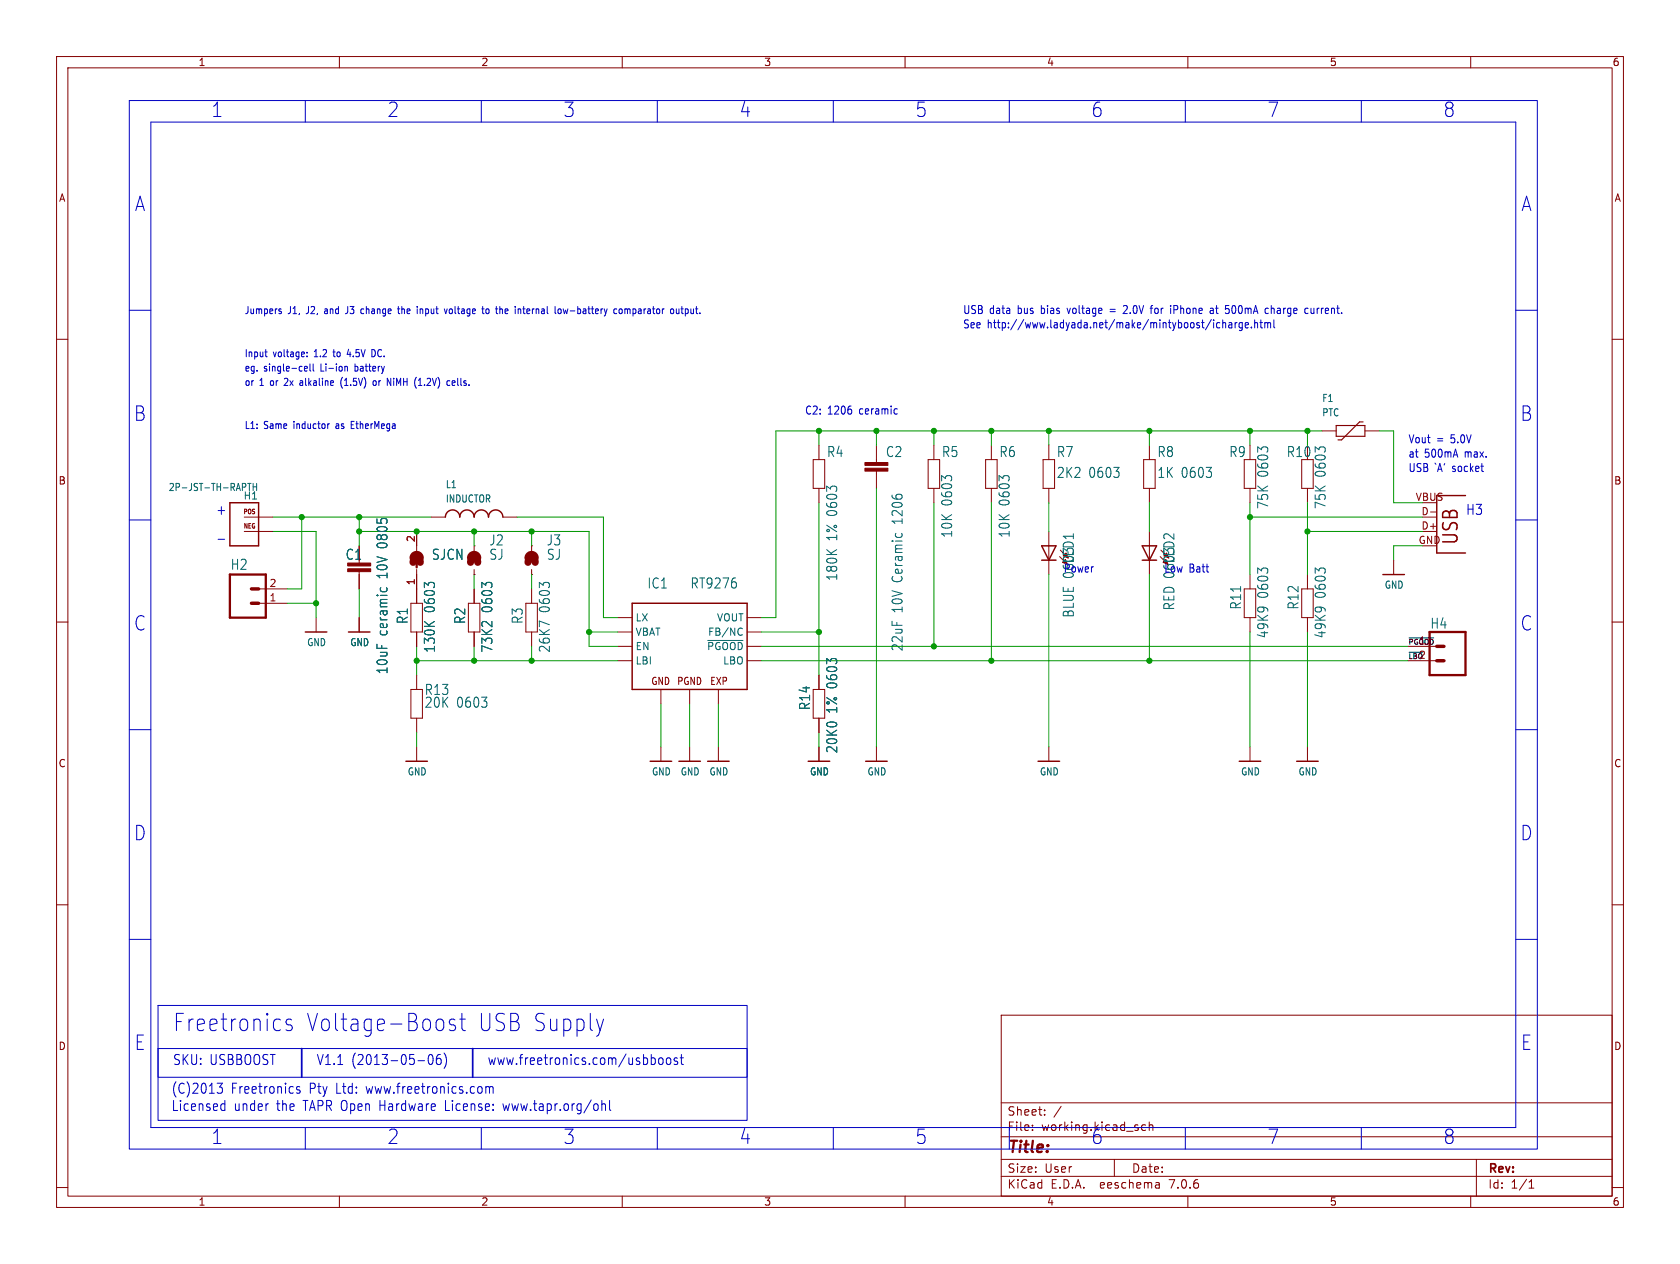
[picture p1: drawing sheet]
<svg xmlns="http://www.w3.org/2000/svg" width="297mm" height="224mm" viewBox="0 0 297 224" stroke-linecap="round" stroke-linejoin="round" font-family="sans-serif">
<g fill="none" stroke="#840000" stroke-width=".18">
<path d="M10 10h277v203.5h-277zM12 12h273v199.5h-273zM60 10v2M110 10v2M160 10v2M210 10v2M260 10v2M10 60h2M285 60h2M144.8 78.7v2.6M154.9 78.7v3.1M165.1 78.7v2.6"/>
<path d="M175.3 78.7v2.6M185.4 78.7v2.6M203.2 78.7v2.6M221 78.7v2.6M233.7 76.2h2.5M241.3 76.2h2.5M43.2 91.4h5.1M43.2 94h5.1M73.7 94v3.4M76.2 91.4h2.5M83.8 96.5h.1M83.8 96.5v.9"/>
<path d="M88.9 91.4h2.5M94 96.5h.1M94 96.5v.9M143.8 81.3h2v5.1h-2zM144.8 86.4v2.5M154.9 83.3v3.1M164.1 81.3h2v5.1h-2zM165.1 86.4v2.5M174.2 81.3h2.1v5.1h-2.1zM175.3 86.4v2.5M184.4 81.3h2v5.1h-2zM185.4 86.4v2.5"/>
<path d="M185.4 94v7.6M187.3 98.4l1.4 1.4M202.2 81.3h2v5.1h-2zM203.2 86.4v2.5M203.2 94v7.6M205.1 98.4l1.4 1.4M220 81.3h2v5.1h-2zM221 86.4v2.5M230.1 81.3h2.1v5.1h-2.1zM231.1 86.4v2.5M246.4 99.1v2.5M251.5 91.4h2.5"/>
<path d="M10 110h2M45.7 106.7h5.1M45.7 104.1h5.1M55.9 109.2v2.6M63.5 101.1v3M63.5 109.2v2.6M72.6 106.7h2.1v5.1h-2.1zM73.7 100.7v6M73.7 111.8v2.5M73.7 119.4v2.5M82.8 106.7h2v5.1h-2zM83.8 101.6h.1"/>
<path d="M83.8 100.7v.9M83.8 104.1v2.6M83.8 111.8v2.5M93 106.7h2v5.1h-2zM94 101.6h.1M94 100.7v.9M94 104.1v2.6M94 111.8v2.5M109.2 111.8h2.6M109.2 114.3h2.6M109.2 109.2h2.6M109.2 116.8h2.6"/>
<path d="M132.1 111.8h2.5M132.1 114.3h2.5M132.1 109.2h2.5M132.1 116.8h2.5M144.8 119.4v2.5M220 104.1h2v5.1h-2zM221 101.6v2.5M221 109.2v2.6M230.1 104.1h2.1v5.1h-2.1zM231.1 101.6v2.5M231.1 109.2v2.6M248.9 114.3h5.1"/>
<path d="M248.9 116.8h5.1M285 110h2M72.6 121.9h2.1v5.1h-2.1zM73.7 127v2.5M73.7 132.1v2.5M116.8 121.9v2.6M116.8 132.1v2.5M121.9 121.9v2.6M121.9 132.1v2.5M127 121.9v2.6M127 132.1v2.5M143.8 121.9h2v5.1h-2z"/>
<path d="M144.8 127v2.5M144.8 132.1v2.5M154.9 132.1v2.5M185.4 132.1v2.5M221 132.1v2.5M231.1 132.1v2.5M10 160h2M285 160h2M177 179.5h108v32h-108zM177 195h108M182.5 199.8v.1M182.5 199v.1"/>
<path d="M184.7 197.1v.1M184.7 196.3v.1M187.6 195.6l-1.3 2M202.5 199l-.4-.1-.3 .3v.4l.2 .2h.5M203.2 199l.2-.1 .3 .1 .1 .9M203.2 198.4v1.5M10 210h2M60 211.5v2M110 211.5v2M160 211.5v2M177 208h108M177 205h108"/>
<path d="M177 201h108M197 205v3M204.9 209.2l.1 .9M205 210l-.2 .1M205 209.5h-.2M210 211.5v2M260 211.5v2M261 205v6.5M270.3 210.1h.9M270.3 209l.4-.4v1.5M285 210h2"/>
</g>
<g fill="#840000" stroke="#840000" stroke-width=".18">
<path d="M152.9 82.8h4.1v.5h-4.1z"/>
<path d="M152.9 81.8h4.1v.5h-4.1z"/>
<path d="M61.5 100.6h4v.5h-4z"/>
<path d="M61.5 99.6h4v.5h-4z"/>
</g>
<g fill="none" stroke="#840000" stroke-width=".25">
<path d="M40.6 88.9h5.1v7.6h-5.1zM78.7 91.4a1.27 1.27 0 0 1 1.3-1.2 1.27 1.27 0 0 1 1.3 1.2 1.27 1.27 0 0 1 1.2-1.2 1.27 1.27 0 0 1 1.3 1.2 1.27 1.27 0 0 1 1.3-1.2 1.27 1.27 0 0 1 1.3 1.2 1.27 1.27 0 0 1 1.2-1.2 1.27 1.27 0 0 1 1.3 1.2M184.1 99.1h2.6M184.1 96.5h2.6l-1.3 2.6zM201.9 99.1h2.6M201.9 96.5h2.6l-1.3 2.6zM259.1 87.6h-5.1v10.2h5.1M54 111.8h3.8M61.6 111.8h3.8M111.8 106.7h20.3v15.2h-20.3zM244.5 101.6h3.8M71.8 134.6h3.8"/>
<path d="M114.9 134.6h3.8M120 134.6h3.8M125.1 134.6h3.8M142.9 134.6h3.8M153 134.6h3.8M183.5 134.6h3.8M219.1 134.6h3.8M229.2 134.6h3.8"/>
</g>
<path d="M73.7 97.8v2.5M40.6 101.6h6.4v7.6h-6.4zM252.7 111.8h6.4v7.6h-6.4z" fill="none" stroke="#840000" stroke-width=".41"/>
<path d="M44.4 106.7h1.3M44.4 104.1h1.3M254 116.8h1.3" fill="none" stroke="#840000" stroke-width=".61"/>
<path d="M73 99.4a.64 .64 0 0 1 .7-.6 .64 .64 0 0 1 .6 .6M73 98.7a.64 .64 0 0 1 .7-.7 .64 .64 0 0 1 .6 .7M83.2 99.4a.64 .64 0 0 1 .6-.6 .64 .64 0 0 1 .7 .6M83.2 98.7a.64 .64 0 0 1 .6-.7 .64 .64 0 0 1 .7 .7M93.3 99.4a.64 .64 0 0 1 .7-.6 .64 .64 0 0 1 .6 .6M93.3 98.7a.64 .64 0 0 1 .7-.7 .64 .64 0 0 1 .6 .7" fill="none" stroke="#840000" stroke-width="1.3"/>
<path d="M43.3 85.5l.2 .2-.2 .4M43.8 85.5h.6M44.1 85.5v1.3M44.8 85.5v1.3M44.8 86.1h.6M45.4 85.5v1.3M67.3 103.9l-.1 .5M68.3 103.9l.1 .5M125.1 113.3h6.2M130.9 111.1l.3 .1M131.2 112.2l-.3 .1" fill="none" stroke="#006464" stroke-width=".18"/>
<path d="M236.2 75.2h5.1v2h-5.1zM241 74.6h-.7l-3.1 3.2h-.7" fill="none" stroke="#840000" stroke-width=".2"/>
<path d="M252.9 90.5h.9" fill="none" stroke="#a90000" stroke-width=".18"/>
<path d="M249.1 115.3h2.4M249.1 112.8h4.4" fill="none" stroke="#0f0f0f" stroke-width=".18"/>
<g fill="none" stroke="#0000c2" stroke-width=".18">
<path d="M22.9 17.8h248.9v185.4h-248.9zM54 17.8v3.8M85.1 17.8v3.8M116.2 17.8v3.8M147.3 17.8v3.8M178.4 17.8v3.8M209.5 17.8v3.8M240.7 17.8v3.8M26.7 21.6h241.3v177.8h-241.3zM22.9 54.9h3.8M49.4 55l.3 .1 .1 .2-.2 .2h-.2M49.4 54.6l.3 .1"/>
<path d="M61.3 55.4l-.2 .1M63.9 55.4l.3 .1M64.2 54.6l-.3 .1M70.3 54.6h.4M70.4 54.2v1.1l.3 .2M74.3 54.6v.9M74.6 54.6l-.3 .1M79.1 54.6l-.3 .9M79.6 54.6l-.2 .3v.3l.2 .3M86 54.7l.3-.1 .2 .3v.3l-.2 .3-.3-.1-.1-.2zM92.4 54.6h.4M92.6 54.2v1.1l.2 .2"/>
<path d="M98.7 54.7l.3-.1 .2 .3-.1 .5h-.4M99.6 54.6l.2 .9 .2-.6 .2 .6M108.6 55.4h.4M108.6 54.7h.4M109.5 54.7l.3-.1 .2 .3v.3l-.2 .3-.3-.1-.1-.2zM110.5 54.6v.9M110.9 54.7l-.3-.1-.1 .1M119.6 54.6v.8l.3 .1 .1-.2M120 54.6v.9M120.4 54.6h.4M120.5 54.2v1.1l.3 .2M196.2 54.7h1"/>
<path d="M196.2 55.1h1M199.1 54l-.5 .2M199.2 54.6l-.7 .8h.8M203.3 54.5h.5M203.7 54h.1M207.5 54.8h.5M208 54h-.5v1.4M214.1 54.5h.2l.2 .2v.7M214.5 55.4h-.4M214.5 54.8l-.4 .1M215.6 57.1l-.3-.1-.2 .3 .1 .6h.4M216.2 57.2l.1-.2 .3 .1 .1 .9"/>
<path d="M216.2 56.6v1.4M217.3 57.1h.4l.1 .9M217.8 57.4h-.4l-.2 .2 .2 .4 .4-.1M217.8 54.3v.9M218.4 57v1M218.7 57l-.2 .1-.1 .2M219.6 57.1l-.3-.1-.3 .3 .2 .6h.4M219.6 57v1.2l-.2 .3-.3-.1M220.1 57.5l.6-.1v-.3l-.4-.1-.2 .2 .1 .7h.5M221.2 57.9v.1M221.8 57.2l.2-.2 .3 .1v.9M221.8 56.6v1.4"/>
<path d="M222.7 57h.5M222.9 56.6v1.2l.3 .2M223.6 57.2l.3-.2 .2 .2M223.6 57v1M224.1 57.2l.2-.2 .3 .1v.9M224.1 57.2v.8M224.7 54v1.4M225.1 54.5l-.4 .1M225.2 56.6v1.2l.2 .2M231.8 54.5v.9h.3l.2-.1M232.3 54.5v.9M268 54.9h3.8"/>
<path d="M46.8 62.2h.4M47 63l.2 .1M53.2 67.3l-.2 .1M53.2 67.7l-.2 .2 .2 .3M53.8 65.4l.2 .2h.3M53.8 65l.2-.2h.2l.1 .2v.1l-.5 .1M54.3 63v.1M54.3 62.3v.1M54.8 64.4v1l.1 .2M55.4 64.4v1l.1 .2M58.2 74.9l-.2 .1M60.6 66.7a1.65 1.65 0 0 0 0 2"/>
<path d="M61 64.8h.4v.8M61.6 61.8l-.2 .9h.6M62.1 75.1h.4M62.6 74.5h-.5v1.3h.5M66.1 67.4l.2-.1 .2 .3v.3l-.2 .3-.2-.1-.1-.2zM66.2 61.9l-.5-.1v1.3l.5-.1M68.5 66.9l.6 1.3v-1.3M74 67.3l.3-.4v1.3M74 68.2h.6M79.4 67.3l.1 .1M79.5 68.1l-.1 .1M80.4 67.4l-.3-.1-.2 .2 .1 .6h.4"/>
<path d="M80.4 67.6l-.5 .1M158.5 72.3h.1M158.6 73.2h-.1M22.9 91.9h3.8M38.6 95.4h1.1M268 91.9h3.8M22.9 129h3.8M268 129h3.8M22.9 166.1h3.8M27.9 177.8h104.2v12.7h-104.2zM81.7 179.2v2.6l.1 .3 .5 .1M268 166.1h3.8"/>
<path d="M27.9 185.4h104.2v12.7h-104.2zM38.4 191.5h.9l-.5 .7a.41 .41 0 0 1 .5 .4l-.1 .6-.6 .1M39.3 195.2l.5 .1M39.8 194.6v1.8M39.8 196.3l-.5 .1M51.6 180.4l-.7-.2a.53 .53 0 0 0-.3 .5 .53 .53 0 0 0 .3 .5h.4a.53 .53 0 0 1 .4 .5 .53 .53 0 0 1-.4 .5h-.5l-.2-.1M53 192.2l-.4-.1a.31 .31 0 0 0-.2 .3 .31 .31 0 0 0 .2 .3h.3a.31 .31 0 0 1 .2 .3 .31 .31 0 0 1-.2 .3l-.5-.1M54 199.4v3.8M73.9 187.6h1.2M75.9 186.6l.3-.1a1.23 1.23 0 0 1 0 1.7h-.1a1.32 1.32 0 0 1-.2-1.6zM77.9 186.5a.63 .63 0 0 0-.8 .7v.7l.2 .3h.4l.2-.1 .1-.6-.1-.3-.5-.1-.3 .4M78 180.2l.2 .2 .2 .4v.9l-.1 .3-.3 .2"/>
<path d="M78.5 186.2a2.31 2.31 0 0 1 0 2.7M80.4 180.4l-.6-.2a.53 .53 0 0 0-.4 .5 .53 .53 0 0 0 .4 .5h.4a.53 .53 0 0 1 .4 .5 .53 .53 0 0 1-.4 .5h-.5l-.3-.1M81.3 180.2h1M85.1 199.4v3.8M85.9 192.1v1.2M85.9 192.3a.37 .37 0 0 1 .6-.1v.2M86.5 192.4l.2-.3 .4 .1 .1 1.1M86.5 192.4v.9M106.4 195.4a.37 .37 0 0 1 .6-.1v1.1M106.4 194.6v1.8M106.7 180.2l-.6 2M107.8 194.6v1.5l.2 .3"/>
<path d="M115.6 187.1l.3 .3v.5l-.3 .3M116.2 199.4v3.8M116.6 187.1a.39 .39 0 0 1 .6 .3v.7a.39 .39 0 0 1-.5 .1 .39 .39 0 0 1-.3-.3v-.5zM117.9 187.1a.39 .39 0 0 1 .7 .3v.5a.4 .4 0 0 1-.4 .4 .4 .4 0 0 1-.4-.4v-.5zM119.7 187.1h-.3a.31 .31 0 0 0-.2 .3 .31 .31 0 0 0 .2 .3h.2a.31 .31 0 0 1 .2 .3 .31 .31 0 0 1-.2 .2h-.4M120.2 187.1h.6M120.5 186.5v1.5v.2h.3M147.3 199.4v3.8M178.4 199.4v3.8M209.5 199.4v3.8M240.7 199.4v3.8"/>
</g>
<path d="M53.3 185.4v5.1M83.6 185.4v5.1" fill="none" stroke="#0000c2" stroke-width=".3"/>
<g fill="none" stroke="#009600" stroke-width=".18">
<path d="M144.8 76.2v2.5M154.9 76.2v2.5M165.1 76.2v2.5M175.3 76.2v2.5M185.4 76.2v2.5M203.2 76.2v2.5M221 76.2v2.5M231.1 76.2v2.5M233.7 76.2h-96.5v33h-2.6M243.8 76.2h2.6v12.7h5.1M48.3 94h7.6v15.2M48.3 91.4h27.9"/>
<path d="M53.3 91.4v12.7h-2.5M63.5 94h40.6v20.3h5.1M63.5 91.4v5.1M83.8 94v2.5M91.4 91.4h15.3v17.8h2.5M94 94v2.5M144.8 88.9v30.5M154.9 86.4v45.7M165.1 88.9v25.4M175.3 88.9v27.9M185.4 88.9v5.1M203.2 88.9v5.1"/>
<path d="M221 91.4h30.5M221 88.9v12.7M231.1 94h20.4M231.1 88.9v12.7M251.5 96.5h-5.1v2.6M50.8 106.7h5.1M63.5 104.1v5.1M73.7 116.8h35.5M73.7 114.3v5.1M83.8 101.6v2.5M83.8 114.3v2.5M94 101.6v2.5"/>
<path d="M94 114.3v2.5M104.1 111.8h5.1M134.6 116.8h114.3M134.6 114.3h114.3M134.6 111.8h10.2M185.4 101.6v30.5M203.2 101.6v15.2M221 111.8v20.3M231.1 111.8v20.3M73.7 129.5v2.6M116.8 124.5v7.6M121.9 124.5v7.6"/>
<path d="M127 124.5v7.6M144.8 129.5v2.6"/>
</g>
<g fill="#009600" stroke="#009600" stroke-width=".18">
<circle cx="83.8" cy="116.8" r=".46"/>
<circle cx="73.7" cy="116.8" r=".46"/>
<circle cx="104.1" cy="111.8" r=".46"/>
<circle cx="94" cy="116.8" r=".46"/>
<circle cx="185.4" cy="76.2" r=".46"/>
<circle cx="175.3" cy="76.2" r=".46"/>
<circle cx="144.8" cy="76.2" r=".46"/>
<circle cx="165.1" cy="114.3" r=".46"/>
<circle cx="144.8" cy="111.8" r=".46"/>
<circle cx="165.1" cy="76.2" r=".46"/>
<circle cx="154.9" cy="76.2" r=".46"/>
<circle cx="175.3" cy="116.8" r=".46"/>
<circle cx="221" cy="91.4" r=".46"/>
<circle cx="203.2" cy="76.2" r=".46"/>
<circle cx="231.1" cy="94" r=".46"/>
<circle cx="221" cy="76.2" r=".46"/>
<circle cx="231.1" cy="76.2" r=".46"/>
<circle cx="63.5" cy="94" r=".46"/>
<circle cx="53.3" cy="91.4" r=".46"/>
<circle cx="63.5" cy="91.4" r=".46"/>
<circle cx="83.8" cy="94" r=".46"/>
<circle cx="55.9" cy="106.7" r=".46"/>
<circle cx="94" cy="94" r=".46"/>
<circle cx="73.7" cy="94" r=".46"/>
<circle cx="203.2" cy="116.8" r=".46"/>
</g>
<g font-size="4.2" fill="#0000c2">
<text x="30.5" y="182.6">Freetronics</text>
<text x="54" y="182.6">Voltage-Boost</text>
<text x="84.3" y="182.6">USB Supply</text>
</g>
<g font-size="3.5" fill="#0000c2">
<text x="37.3" y="20.9">1</text>
<text x="68.4" y="20.9">2</text>
<text x="99.6" y="20.9">3</text>
<text x="130.7" y="20.9">4</text>
<text x="161.8" y="20.9">5</text>
<text x="192.9" y="20.9">6</text>
<text x="224" y="20.9">7</text>
<text x="255.1" y="20.9">8</text>
<text x="23.8" y="37.6">A</text>
<text x="268.9" y="37.6">A</text>
<text x="23.6" y="74.7">B</text>
<text x="268.7" y="74.7">B</text>
<text x="23.6" y="111.7">C</text>
<text x="268.7" y="111.7">C</text>
<text x="23.6" y="148.8">D</text>
<text x="268.7" y="148.8">D</text>
<text x="23.7" y="185.9">E</text>
<text x="268.8" y="185.9">E</text>
<text x="37.3" y="202.5">1</text>
<text x="68.4" y="202.5">2</text>
<text x="99.6" y="202.5">3</text>
<text x="130.7" y="202.5">4</text>
<text x="161.8" y="202.5">5</text>
<text x="192.9" y="202.5">6</text>
<text x="224" y="202.5">7</text>
<text x="255.1" y="202.5">8</text>
</g>
<text font-size="3.5" fill="#840000" x="258.1" y="96.5" transform="rotate(-90 258.1 96.5)">USB</text>
<text font-size="2.8" fill="#840000" x="178" y="204.4">Title:</text>
<g font-size="2.5" fill="#006464">
<text x="146.1" y="81">R4</text>
<text x="156.5" y="81">C2</text>
<text x="166.4" y="81">R5</text>
<text x="176.6" y="81">R6</text>
<text x="186.7" y="81">R7</text>
<text x="204.5" y="81">R8</text>
<text x="217.2" y="81">R9</text>
<text x="227.4" y="81">R10</text>
<text x="168.5" y="89.5" transform="rotate(-90 168.5 89.5)">0603</text>
<text x="178.7" y="89.5" transform="rotate(-90 178.7 89.5)">0603</text>
<text x="186.7" y="84.7">2K2</text>
<text x="192.4" y="84.7">0603</text>
<text x="204.5" y="84.7">1K 0603</text>
<text x="224.4" y="84.4" transform="rotate(-90 224.4 84.4)">0603</text>
<text x="234.6" y="84.4" transform="rotate(-90 234.6 84.4)">0603</text>
<text x="148.2" y="95.7" transform="rotate(-90 148.2 95.7)">1% 0603</text>
<text x="159.8" y="92.5" transform="rotate(-90 159.8 92.5)">1206</text>
<text x="168.5" y="95.2" transform="rotate(-90 168.5 95.2)">10K</text>
<text x="178.7" y="95.2" transform="rotate(-90 178.7 95.2)">10K</text>
<text x="224.4" y="90.1" transform="rotate(-90 224.4 90.1)">75K</text>
<text x="234.6" y="90.1" transform="rotate(-90 234.6 90.1)">75K</text>
<text x="40.7" y="101">H2</text>
<text x="68.7" y="96.8" transform="rotate(-90 68.7 96.8)">0805</text>
<text x="76.3" y="99.2">SJCN</text>
<text x="86.4" y="96.7">J2</text>
<text x="86.4" y="99.2">SJ</text>
<text x="96.6" y="96.7">J3</text>
<text x="96.6" y="99.2">SJ</text>
<text x="190.1" y="99.7" transform="rotate(-90 190.1 99.7)">LED1</text>
<text x="207.8" y="99.7" transform="rotate(-90 207.8 99.7)">LED2</text>
<text x="68.7" y="102.2" transform="rotate(-90 68.7 102.2)">10V</text>
<text x="114.4" y="104.3">IC1</text>
<text x="122" y="104.3">RT9276</text>
<text x="148.2" y="102.8" transform="rotate(-90 148.2 102.8)">180K</text>
<text x="159.8" y="102.9" transform="rotate(-90 159.8 102.9)">Ceramic</text>
<text x="219.6" y="107.9" transform="rotate(-90 219.6 107.9)">R11</text>
<text x="224.4" y="105.8" transform="rotate(-90 224.4 105.8)">0603</text>
<text x="229.8" y="107.9" transform="rotate(-90 229.8 107.9)">R12</text>
<text x="234.6" y="105.8" transform="rotate(-90 234.6 105.8)">0603</text>
<text x="68.7" y="112.5" transform="rotate(-90 68.7 112.5)">ceramic</text>
<text x="72.3" y="110.4" transform="rotate(-90 72.3 110.4)">R1</text>
<text x="77.1" y="108.4" transform="rotate(-90 77.1 108.4)">0603</text>
<text x="82.5" y="110.4" transform="rotate(-90 82.5 110.4)">R2</text>
<text x="87.3" y="108.4" transform="rotate(-90 87.3 108.4)">0603</text>
<text x="92.6" y="110.4" transform="rotate(-90 92.6 110.4)">R3</text>
<text x="97.4" y="108.4" transform="rotate(-90 97.4 108.4)">0603</text>
<text x="159.8" y="108.4" transform="rotate(-90 159.8 108.4)">10V</text>
<text x="190.1" y="109.3" transform="rotate(-90 190.1 109.3)">BLUE 0603</text>
<text x="207.8" y="108" transform="rotate(-90 207.8 108)">RED 0603</text>
<text x="224.4" y="113" transform="rotate(-90 224.4 113)">49K9</text>
<text x="234.6" y="113" transform="rotate(-90 234.6 113)">49K9</text>
<text x="252.8" y="111.4">H4</text>
<text x="68.7" y="119.3" transform="rotate(-90 68.7 119.3)">10uF</text>
<text x="77.1" y="115.5" transform="rotate(-90 77.1 115.5)">130K</text>
<text x="87.3" y="115.5" transform="rotate(-90 87.3 115.5)">73K2</text>
<text x="97.4" y="115.5" transform="rotate(-90 97.4 115.5)">26K7</text>
<text x="159.8" y="115.3" transform="rotate(-90 159.8 115.3)">22uF</text>
<text x="75" y="125.4">20K</text>
<text x="75" y="123.1">R13</text>
<text x="80.7" y="125.4">0603</text>
<text x="143.4" y="125.7" transform="rotate(-90 143.4 125.7)">R14</text>
<text x="148.2" y="126.2" transform="rotate(-90 148.2 126.2)">1% 0603</text>
<text x="148.2" y="133.3" transform="rotate(-90 148.2 133.3)">20K0</text>
</g>
<g font-size="2.5" fill="#0000c2">
<text x="38.1" y="91.2">+</text>
<text x="259.1" y="91.2">H3</text>
<text x="30.5" y="188.5">SKU: USBBOOST</text>
<text x="55.9" y="188.5">V1.1</text>
<text x="62.1" y="188.5">(2013-05-06)</text>
<text x="86.1" y="188.5">www.freetronics.com/usbboost</text>
<text x="30.2" y="196.6">Licensed</text>
<text x="30.2" y="193.6">(C)2013</text>
<text x="40.8" y="193.6">Freetronics</text>
<text x="41.3" y="196.6">under</text>
<text x="49" y="196.6">the</text>
<text x="53.8" y="196.6">TAPR Open</text>
<text x="54.7" y="193.6">Pty</text>
<text x="59.5" y="193.6">Ltd:</text>
<text x="65" y="193.6">www.freetronics.com</text>
<text x="67.5" y="196.6">Hardware</text>
<text x="79.2" y="196.6">License:</text>
<text x="89.7" y="196.6">www.tapr.org/ohl</text>
</g>
<text font-size="2.5" fill="#840000" x="61" y="99.2">C1</text>
<g font-size="2.1" fill="#840000">
<text x="178" y="197.5">Sheet:</text>
<text x="178" y="200.2">File:</text>
<text x="184.1" y="200.2">working.kicad_sch</text>
<text x="178" y="207.6">Size:</text>
<text x="184.7" y="207.6">User</text>
<text x="200" y="207.6">Date:</text>
<text x="263" y="207.8">Rev:</text>
<text x="178" y="210.4">KiCad</text>
<text x="185.7" y="210.4">E.D.A.</text>
<text x="194.6" y="210.4">eeschema</text>
<text x="207" y="210.4">7.0.6</text>
<text x="263" y="210.4">Id:</text>
<text x="267.1" y="210.4">1/1</text>
</g>
<g font-size="2" fill="#0000c2">
<text x="170.2" y="58.2">See http://www.ladyada.net/make/mintyboost/icharge.html</text>
<text x="170.2" y="55.6">USB data</text>
<text x="180.1" y="55.6">bus</text>
<text x="184.4" y="55.6">bias</text>
<text x="189.2" y="55.6">voltage</text>
<text x="199.6" y="55.6">2.0V</text>
<text x="204.6" y="55.6">for</text>
<text x="208.3" y="55.6">iPhone</text>
<text x="215.5" y="55.6">at</text>
<text x="218.4" y="55.6">500mA</text>
<text x="225.7" y="55.6">charge</text>
<text x="232.9" y="55.6">current.</text>
<text x="142.2" y="73.4">C2:</text>
<text x="146.3" y="73.4">1206</text>
<text x="152.1" y="73.4">ceramic</text>
<text x="248.9" y="78.5">Vout</text>
<text x="248.9" y="81">at</text>
<text x="248.9" y="83.6">USB `A' socket</text>
<text x="251.8" y="81">500mA</text>
<text x="254" y="78.5">=</text>
<text x="256.6" y="78.5">5.0V</text>
<text x="259.1" y="81">max.</text>
<text x="188" y="101.4">Power</text>
<text x="205.7" y="101.4">Low</text>
<text x="210.2" y="101.4">Batt</text>
</g>
<g font-size="1.8" fill="#840000">
<text x="35" y="11.9">1</text>
<text x="85" y="11.9">2</text>
<text x="135" y="11.9">3</text>
<text x="185" y="11.9">4</text>
<text x="235" y="11.9">5</text>
<text x="285" y="11.9">6</text>
<text x="10.3" y="35.9">A</text>
<text x="285.3" y="35.9">A</text>
<text x="10.3" y="85.9">B</text>
<text x="285.3" y="85.9">B</text>
<text x="115" y="121.3">GND PGND</text>
<text x="125.4" y="121.3">EXP</text>
<text x="10.3" y="135.9">C</text>
<text x="285.3" y="135.9">C</text>
<text x="10.3" y="185.9">D</text>
<text x="285.3" y="185.9">D</text>
<text x="35" y="213.4">1</text>
<text x="85" y="213.4">2</text>
<text x="135" y="213.4">3</text>
<text x="185" y="213.4">4</text>
<text x="235" y="213.4">5</text>
<text x="285" y="213.4">6</text>
</g>
<g font-size="1.8" fill="#0000c2">
<text x="43.2" y="55.6">Jumpers</text>
<text x="50.9" y="55.6">J1,</text>
<text x="54.4" y="55.6">J2,</text>
<text x="57.8" y="55.6">and</text>
<text x="61.8" y="55.6">J3</text>
<text x="64.7" y="55.6">change</text>
<text x="71.5" y="55.6">the</text>
<text x="75.1" y="55.6">input</text>
<text x="80.2" y="55.6">voltage</text>
<text x="87.1" y="55.6">to</text>
<text x="89.8" y="55.6">the</text>
<text x="93.4" y="55.6">internal</text>
<text x="100.7" y="55.6">low-battery</text>
<text x="111.3" y="55.6">comparator</text>
<text x="121.6" y="55.6">output.</text>
<text x="43.2" y="65.8">eg.</text>
<text x="43.2" y="63.3">Input</text>
<text x="46.7" y="65.8">single-cell</text>
<text x="48.3" y="63.3">voltage:</text>
<text x="55.7" y="63.3">1.2</text>
<text x="56.9" y="65.8">Li-ion</text>
<text x="59.4" y="63.3">to</text>
<text x="62" y="63.3">4.5V</text>
<text x="63.1" y="65.8">battery</text>
<text x="66.6" y="63.3">DC.</text>
<text x="43.2" y="68.3">or</text>
<text x="45.9" y="68.3">1</text>
<text x="48" y="68.3">or</text>
<text x="50.7" y="68.3">2x</text>
<text x="53.7" y="68.3">alkaline</text>
<text x="61.1" y="68.3">(1.5V)</text>
<text x="67.1" y="68.3">or</text>
<text x="69.8" y="68.3">NiMH</text>
<text x="74.9" y="68.3">(1.2V)</text>
<text x="80.9" y="68.3">cells.</text>
<text x="43.2" y="76">L1:</text>
<text x="46.7" y="76">Same</text>
<text x="52.1" y="76">inductor</text>
<text x="59.8" y="76">as</text>
<text x="62.7" y="76">EtherMega</text>
</g>
<g font-size="1.8" fill="#006464">
<text x="233.7" y="71.3">F1</text>
<text x="233.7" y="73.8">PTC</text>
<text x="29.7" y="87">2P-JST-TH-RAPTH</text>
<text x="43" y="88.5">H1</text>
<text x="78.7" y="86.5">L1</text>
<text x="78.7" y="89.1">INDUCTOR</text>
<text x="244.7" y="104.3">GND</text>
<text x="112.3" y="112.6">VBAT</text>
<text x="112.3" y="110.1">LX</text>
<text x="125.1" y="112.6">FB/NC</text>
<text x="126.7" y="110.1">VOUT</text>
<text x="54.2" y="114.5">GND</text>
<text x="61.8" y="114.5">GND</text>
<text x="112.3" y="115.2">EN</text>
<text x="112.3" y="117.7">LBI</text>
<text x="124.9" y="115.2">~{PGOOD}</text>
<text x="127.7" y="117.7">LBO</text>
<text x="72" y="137.3">GND</text>
<text x="115.2" y="137.3">GND</text>
<text x="120.2" y="137.3">GND</text>
<text x="125.3" y="137.3">GND</text>
<text x="143.1" y="137.3">GND</text>
<text x="153.3" y="137.3">GND</text>
<text x="183.7" y="137.3">GND</text>
<text x="219.3" y="137.3">GND</text>
<text x="229.5" y="137.3">GND</text>
</g>
<g font-size="1.8" fill="#a90000">
<text x="250.2" y="88.6">VBUS</text>
<text x="73.4" y="96" transform="rotate(-90 73.4 96)">2</text>
<text x="251.2" y="93.7">D+</text>
<text x="251.2" y="91.2">D-</text>
<text x="250.7" y="96.3">GND</text>
<text x="47.6" y="106.4">1</text>
<text x="47.6" y="103.9">2</text>
<text x="73.4" y="103.6" transform="rotate(-90 73.4 103.6)">1</text>
</g>
<g font-size="1.8" fill="#0f0f0f">
<text x="250.8" y="114">1</text>
<text x="250.8" y="116.6">2</text>
</g>
<g font-size="1.2" fill="#0f0f0f">
<text x="248.9" y="116.6">~{LBO}</text>
<text x="248.9" y="114.1">~{PGOOD}</text>
</g>
<g font-size="1.1" fill="#840000">
<text x="42.9" y="91.1">POS</text>
<text x="43" y="93.7">NEG</text>
</g>
</svg>
